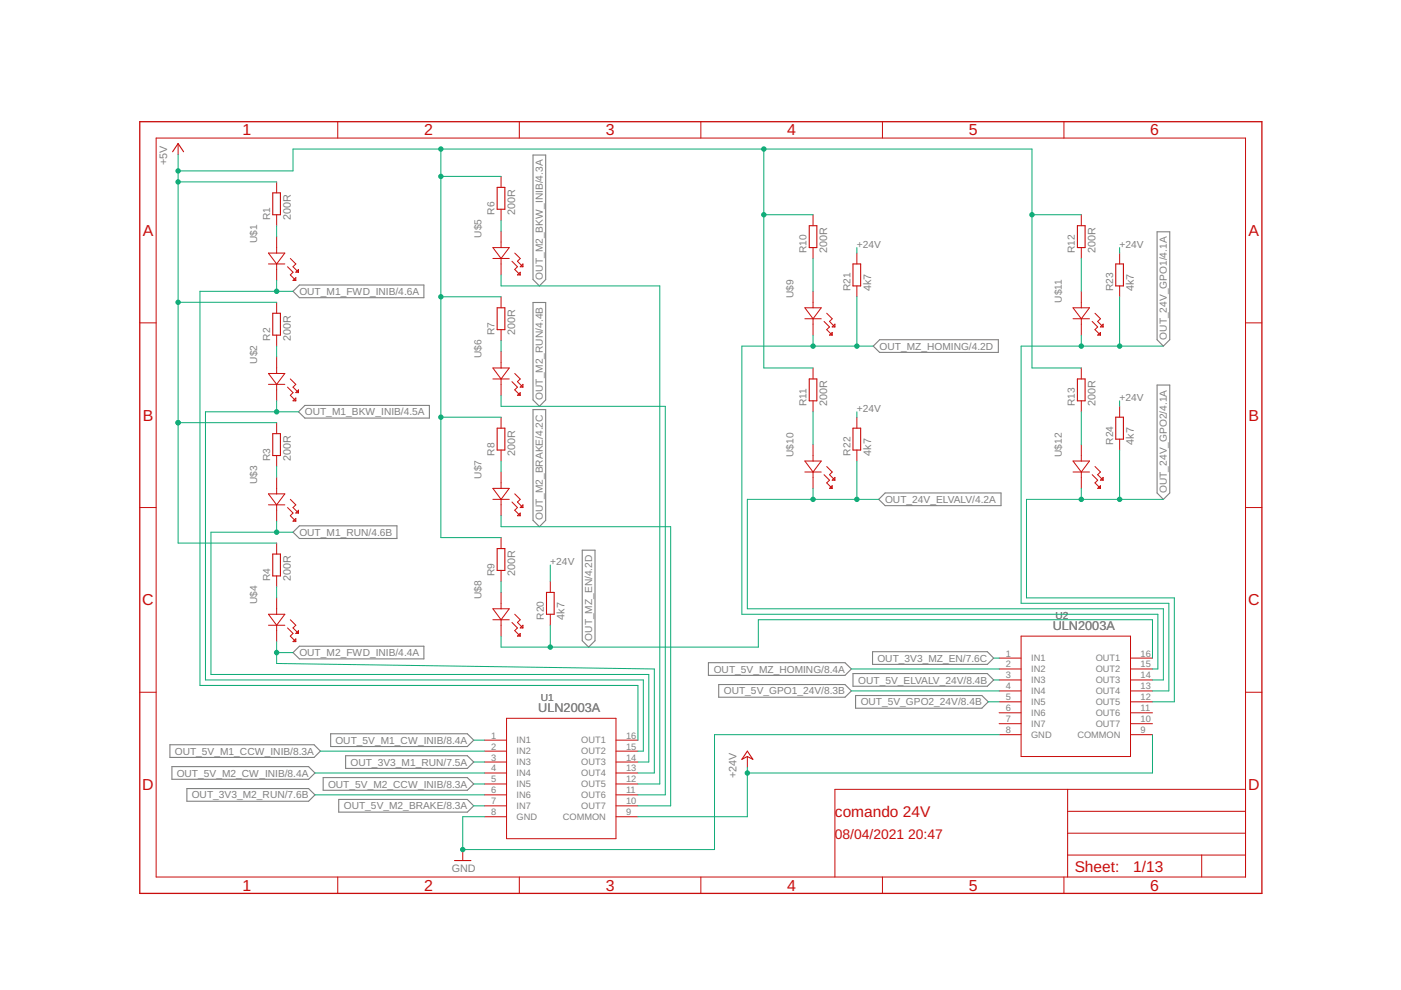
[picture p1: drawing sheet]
<svg xmlns="http://www.w3.org/2000/svg" width="297mm" height="210mm" viewBox="0 0 297 210" stroke-linecap="round" stroke-linejoin="round" font-family="sans-serif">
<g fill="none" stroke="#808080" stroke-width=".23">
<path d="M113 32.9h2.7v26.4l-1.3 1.3-1.4-1.3zM245.3 49.1h2.7v22.9l-1.3 1.4-1.4-1.4zM62.1 61.8l1.4-1.4h26.4v2.7h-26.4zM113 64.1h2.7v20.7l-1.3 1.3-1.4-1.3zM185.1 73.4l1.4-1.4h25.2v2.7h-25.2zM63.3 87.3l1.3-1.3h26.4v2.6h-26.4zM113 86.8h2.7v23.5l-1.3 1.4-1.4-1.4zM245.3 81.6h2.7v22.9l-1.3 1.4-1.4-1.4zM62.1 112.8l1.4-1.3h20.7v2.7h-20.7zM123.4 116.6h2.8v19.2l-1.4 1.4-1.4-1.4zM186.3 105.9l1.4-1.4h24.5v2.7h-24.5zM62.1 138.4l1.4-1.4h26.4v2.7h-26.4z"/>
<path d="M185 138.2h24.3l1.4 1.3-1.4 1.4h-24.3zM36 157.9h30.6l1.3 1.4-1.3 1.3h-30.6zM70.1 155.6h29l1.3 1.3-1.3 1.4h-29zM150.2 140.5h29l1.3 1.3-1.3 1.4h-29zM152.4 145.1h26.8l1.3 1.4-1.3 1.3h-26.8zM180.8 142.8h28.5l1.4 1.4-1.4 1.3h-28.5zM181.4 147.5h26.8l1.3 1.3-1.3 1.4h-26.8zM36.4 162.5h29l1.4 1.4-1.4 1.3h-29zM39.6 167.2h25.8l1.4 1.3-1.4 1.4h-25.8zM68.5 164.9h30.6l1.3 1.3-1.3 1.4h-30.6zM71.8 169.5h27.3l1.3 1.4-1.3 1.3h-27.3zM73.3 160.2h25.8l1.3 1.4-1.3 1.3h-25.8z"/>
</g>
<g fill="none" stroke="#c90d0c" stroke-width=".21">
<path d="M33.1 29.3h231v156.6h-231zM37.8 30.4v2.4M58.7 38.6v2.3M71.6 25.8v3.5M106.2 37.4v2.3M110.1 25.8v3.5M148.6 25.8v3.5M187.1 25.8v3.5M225.6 25.8v3.5M56.9 53.7h3.5l-1.7 2.3zM56.9 56h3.5M58.7 45.5v2.4"/>
<path d="M58.7 50.2v3.5M58.7 56v3.5M61 56.6l1.1 1.1-.5 .6 1.1 1.2M61.6 54.8l1.1 1.2-.6 .6 1.2 1.1M62.1 59.5l.6-.6v.6zM63.3 57.1v.6h-.6zM104.5 52.5h3.5l-1.8 2.3zM104.5 54.8h3.5M106.2 44.4v2.3M106.2 49v3.5M106.2 54.8v3.5M108.5 55.4l1.2 1.2-.6 .5 1.2 1.2"/>
<path d="M109.1 53.7l1.2 1.1-.6 .6 1.2 1.2M109.7 58.3l.6-.6v.6zM110.9 56v.6h-.6zM172.4 45.5v2.4M172.4 52.5v2.3M181.7 53.7v2.3M229.3 45.5v2.4M229.3 52.5v2.3M237.4 53.7v2.3M29.6 68.5h3.5M56.9 79.2h3.5l-1.7 2.3zM58.7 64.1v2.3"/>
<path d="M58.7 71.1v2.3M58.7 75.7v3.5M104.5 78h3.5l-1.8 2.3zM106.2 62.9v2.4M106.2 69.9v2.3M106.2 74.5v3.5M109.1 79.2l1.2 1.1-.6 .6 1.2 1.2M170.6 65.3h3.5l-1.7 2.3zM170.6 67.6h3.5M172.4 61.8v3.5M172.4 67.6v3.5M172.4 78v2.3"/>
<path d="M174.7 68.2l1.2 1.1-.6 .6 1.1 1.2M175.3 66.4l1.1 1.2-.5 .6 1.1 1.1M176.4 70.5v.6h-.5zM177 68.7v.6h-.6zM181.7 60.6v2.3M227.5 65.3h3.5l-1.7 2.3zM227.5 67.6h3.5M229.3 61.8v3.5M229.3 67.6v3.5M229.3 78v2.3M231.6 68.2l1.1 1.1-.5 .6 1.1 1.2M232.2 66.4l1.1 1.2-.6 .6 1.2 1.1"/>
<path d="M232.7 71.1l.6-.6v.6zM233.9 68.7v.6h-.6zM237.4 60.6v2.3M264.1 68.5h3.4M56.9 81.5h3.5M58.7 81.5v3.5M58.7 89.6v2.3M58.7 96.6v2.3M61 82.1l1.1 1.1-.5 .6 1.1 1.2M61.6 80.3l1.1 1.2-.6 .6 1.2 1.1M62.1 85l.6-.6v.6zM63.3 82.7v.5h-.6z"/>
<path d="M104.5 80.3h3.5M106.2 80.3v3.5M106.2 88.5v2.3M106.2 95.4v2.3M108.5 80.9l1.2 1.2-.6 .6 1.2 1.1M109.7 83.8l.6-.6v.6zM110.9 81.5v.6h-.6zM170.6 97.7h3.5l-1.7 2.4zM172.4 85v2.3M172.4 94.3v3.4M175.3 98.9l1.1 1.2-.5 .5 1.1 1.2M181.7 88.5v2.3"/>
<path d="M181.7 95.4v2.3M227.5 97.7h3.5l-1.7 2.4zM229.3 85v2.3M229.3 94.3v3.4M232.2 98.9l1.1 1.2-.6 .5 1.2 1.2M237.4 86.1v2.4M237.4 93.1v2.3M29.6 107.6h3.5M56.9 104.7h3.5l-1.7 2.3zM56.9 107h3.5M58.7 101.2v3.5M58.7 107v3.5"/>
<path d="M58.7 115.1v2.4M61 107.6l1.1 1.2-.5 .5 1.1 1.2M61.6 105.9l1.1 1.1-.6 .6 1.2 1.2M62.1 110.5l.6-.6v.6zM63.3 108.2v.6h-.6zM104.5 103.5h3.5l-1.8 2.4zM104.5 105.9h3.5M106.2 100.1v3.4M106.2 105.9v3.4M106.2 114v2.3M108.5 106.4l1.2 1.2-.6 .6 1.2 1.1M109.1 104.7l1.2 1.2-.6 .5 1.2 1.2"/>
<path d="M109.7 109.3l.6-.5v.5zM110.3 107.6l.6-.6v.6zM170.6 100.1h3.5M172.4 100.1v3.4M174.7 100.6l1.2 1.2-.6 .6 1.1 1.1M175.9 103.5l.5-.5v.5zM177 101.2v.6h-.6zM227.5 100.1h3.5M229.3 100.1v3.4M231.6 100.6l1.1 1.2-.5 .6 1.1 1.1M232.7 103.5l.6-.5v.5zM233.9 101.2v.6h-.6z"/>
<path d="M264.1 107.6h3.4M56.9 130.2h3.5l-1.7 2.4zM56.9 132.6h3.5M58.7 122.1v2.3M58.7 126.8v3.4M58.7 132.6v3.4M61 133.1l1.1 1.2-.5 .6 1.1 1.1M61.6 131.4l1.1 1.2-.6 .5 1.2 1.2M62.1 136l.6-.5v.5zM63.3 133.7v.6h-.6zM104.5 129.1h3.5l-1.8 2.3zM104.5 131.4h3.5"/>
<path d="M106.2 120.9v2.4M106.2 125.6v3.5M106.2 131.4v3.5M108.5 132l1.2 1.1-.6 .6 1.2 1.2M109.1 130.2l1.2 1.2-.6 .6 1.2 1.1M109.7 134.9l.6-.6v.6zM110.3 133.1l.6-.5v.5zM116.7 123.3v2.3M116.7 130.2v2.4M211.8 139.5h4.7M216.5 134.9h23.2v25.5h-23.2zM239.7 139.5h4.6"/>
<path d="M29.6 146.8h3.5M102.7 156.9h4.7M102.7 159.3h4.7M107.4 152.3h23.2v25.5h-23.2zM130.6 156.9h4.7M130.6 159.3h4.7M211.8 141.8h4.7M211.8 144.2h4.7M211.8 146.5h4.7M211.8 148.8h4.7M211.8 151.1h4.7M211.8 153.4h4.7"/>
<path d="M211.8 155.8h4.7M239.7 141.8h4.6M239.7 144.2h4.6M239.7 146.5h4.6M239.7 148.8h4.6M239.7 151.1h4.6M239.7 153.4h4.6M239.7 155.8h4.6M264.1 146.8h3.4M102.7 161.6h4.7M102.7 163.9h4.7M102.7 166.2h4.7"/>
<path d="M102.7 168.5h4.7M102.7 170.9h4.7M102.7 173.2h4.7M130.6 161.6h4.7M130.6 163.9h4.7M130.6 166.2h4.7M130.6 168.5h4.7M130.6 170.9h4.7M130.6 173.2h4.7M158.5 160.4v2.3M226.4 167.4v18.5M226.4 176.7h37.7"/>
<path d="M226.4 172h37.7M264.1 167.4h-87.1v18.5M71.6 185.9v3.5M98.1 180.1v2.4M110.1 185.9v3.5M148.6 185.9v3.5M187.1 185.9v3.5M225.6 185.9v3.5M226.4 181.3h37.7M254.8 181.3v4.6"/>
</g>
<g fill="none" stroke="#c90d0c" stroke-width=".23">
<path d="M36.6 32.2l1.2-1.8 1.1 1.8M105.4 39.7h1.6v4.7h-1.6zM57.8 40.9h1.7v4.6h-1.7zM171.6 47.9h1.6v4.6h-1.6zM180.8 56h1.7v4.6h-1.7zM228.4 47.9h1.7v4.6h-1.7zM236.6 56h1.6v4.6h-1.6zM57.8 66.4h1.7v4.7h-1.7zM105.4 65.3h1.6v4.6h-1.6zM57.8 91.9h1.7v4.7h-1.7zM105.4 90.8h1.6v4.6h-1.6zM171.6 80.3h1.6v4.7h-1.6z"/>
<path d="M180.8 90.8h1.7v4.6h-1.7zM228.4 80.3h1.7v4.7h-1.7zM236.6 88.5h1.6v4.6h-1.6zM57.8 117.5h1.7v4.6h-1.7zM105.4 116.3h1.6v4.6h-1.6zM115.9 125.6h1.6v4.6h-1.6zM158.5 159.3l1.1 1.7-1.1-.6-1.2 .6zM96.4 182.5h3.4"/>
</g>
<path d="M29.6 25.8h237.9v163.6h-237.9z" fill="none" stroke="#c90d0c" stroke-width=".28"/>
<g fill="none" stroke="#0dab76" stroke-width=".21">
<path d="M37.8 32.8v82.3h20.9M37.8 38.6h20.9M37.8 36.2h24.3v-4.6h156.7v46.4h10.5M93.5 37.4h12.7M93.5 31.6v82.4h12.7M161.9 31.6v46.4h10.5M58.7 47.9v2.3M58.7 59.5v2.3M106.2 46.7v2.3M106.2 58.3v2.3h33.7v105.6h-4.6M161.9 45.5h10.5M172.4 54.8v7"/>
<path d="M181.7 52.5v1.2M218.8 45.5h10.5M229.3 54.8v7M237.4 52.5v1.2M37.8 64.1h20.9M58.7 73.4v2.3M62.1 61.8h-19.7v83.5h92.9v11.6M93.5 62.9h12.7M106.2 72.2v2.3M172.4 71.1v2.3M181.7 62.9v10.5M185.1 73.4h-27.8v56.8h88.2v11.6h-1.2"/>
<path d="M229.3 71.1v2.3M237.4 62.9v10.5M246.7 73.4h-30.2v54.5h31.3v18.6h-3.5M37.8 89.6h20.9M58.7 85v2.3M58.7 98.9v2.3M63.3 87.3h-19.7v56.9h92.8v15.1h-1.1M93.5 88.5h12.7M106.2 83.8v2.3h34.9v82.4h-5.8M106.2 97.7v2.4M172.4 87.3v7M181.7 87.3v1.2"/>
<path d="M181.7 97.7v8.2M229.3 87.3v7M237.4 85v1.1M237.4 95.4v10.5M58.7 110.5v2.3M62.1 112.8h-17.4v30.2h92.9v18.6h-2.3M106.2 109.3v2.4h36v59.2h-6.9M116.7 119.8v3.5M172.4 103.5v2.4M186.3 105.9h-27.8v23.2h88.2v15.1h-2.4M229.3 103.5v2.4M246.7 105.9h-29.1v20.9h31.4v22h-4.7"/>
<path d="M58.7 124.4v2.4M58.7 136v4.7l80 1.1v22.1h-3.4M58.7 138.4h3.4M106.2 123.3v2.3M106.2 134.9v2.3h54.6v-5.8h83.5v8.1M116.7 132.6v4.6M210.7 139.5h1.1M67.9 159.3h34.8M100.4 156.9h2.3M180.5 141.8h31.3M180.5 146.5h31.3M209.5 148.8h2.3"/>
<path d="M210.7 144.2h1.1M211.8 155.8h-60.3v24.3h-53.4v-6.9h4.6M244.3 155.8v8.1h-85.8M66.8 163.9h35.9M66.8 168.5h35.9M100.4 161.6h2.3M100.4 166.2h2.3M100.4 170.9h2.3M158.5 162.7v10.5h-23.2"/>
</g>
<g fill="#0dab76" stroke="#0dab76" stroke-width=".21">
<circle cx="37.8" cy="38.6" r=".47"/>
<circle cx="37.8" cy="89.6" r=".47"/>
<circle cx="161.9" cy="45.5" r=".47"/>
<circle cx="93.5" cy="31.6" r=".47"/>
<circle cx="93.5" cy="88.5" r=".47"/>
<circle cx="93.5" cy="62.9" r=".47"/>
<circle cx="37.8" cy="64.1" r=".47"/>
<circle cx="218.8" cy="45.5" r=".47"/>
<circle cx="161.9" cy="31.6" r=".47"/>
<circle cx="93.5" cy="37.4" r=".47"/>
<circle cx="37.8" cy="36.2" r=".47"/>
<circle cx="98.1" cy="180.1" r=".47"/>
<circle cx="58.7" cy="61.8" r=".47"/>
<circle cx="58.7" cy="87.3" r=".47"/>
<circle cx="58.7" cy="112.8" r=".47"/>
<circle cx="58.7" cy="138.4" r=".47"/>
<circle cx="116.7" cy="137.2" r=".47"/>
<circle cx="172.4" cy="73.4" r=".47"/>
<circle cx="181.7" cy="73.4" r=".47"/>
<circle cx="172.4" cy="105.9" r=".47"/>
<circle cx="181.7" cy="105.9" r=".47"/>
<circle cx="229.3" cy="73.4" r=".47"/>
<circle cx="237.4" cy="73.4" r=".47"/>
<circle cx="229.3" cy="105.9" r=".47"/>
<circle cx="237.4" cy="105.9" r=".47"/>
<circle cx="158.5" cy="163.9" r=".47"/>
</g>
<g font-size="3.4" fill="#c90d0c">
<text x="51.4" y="28.7">1</text>
<text x="89.9" y="28.7">2</text>
<text x="128.4" y="28.7">3</text>
<text x="166.9" y="28.7">4</text>
<text x="205.4" y="28.7">5</text>
<text x="243.9" y="28.7">6</text>
<text x="30.3" y="50">A</text>
<text x="264.7" y="50">A</text>
<text x="30.3" y="89.2">B</text>
<text x="264.7" y="89.2">B</text>
<text x="30.2" y="128.4">C</text>
<text x="264.6" y="128.4">C</text>
<text x="30.2" y="167.5">D</text>
<text x="264.6" y="167.5">D</text>
<text x="51.4" y="188.9">1</text>
<text x="89.9" y="188.9">2</text>
<text x="128.4" y="188.9">3</text>
<text x="166.9" y="188.9">4</text>
<text x="205.4" y="188.9">5</text>
<text x="243.9" y="188.9">6</text>
</g>
<g font-size="3.3" fill="#c90d0c">
<text x="177" y="173.2">comando 24V</text>
<text x="227.9" y="184.9">Sheet:</text>
<text x="240.3" y="184.8">1/13</text>
</g>
<g font-size="2.9" fill="#c90d0c">
<text x="177" y="177.8">08/04/2021</text>
<text x="192.5" y="177.8">20:47</text>
</g>
<g font-size="2.7" fill="#808080">
<text x="223.2" y="133.5">ULN2003A</text>
<text x="114.1" y="150.9">ULN2003A</text>
</g>
<g font-size="2.3" fill="#808080">
<text x="35.4" y="35.1" transform="rotate(-90 35.4 35.1)">+5V</text>
<text x="61.7" y="46.7" transform="rotate(-90 61.7 46.7)">200R</text>
<text x="109.2" y="45.5" transform="rotate(-90 109.2 45.5)">200R</text>
<text x="175.4" y="53.6" transform="rotate(-90 175.4 53.6)">200R</text>
<text x="232.3" y="53.6" transform="rotate(-90 232.3 53.6)">200R</text>
<text x="184.7" y="61.8" transform="rotate(-90 184.7 61.8)">4k7</text>
<text x="240.4" y="61.8" transform="rotate(-90 240.4 61.8)">4k7</text>
<text x="109.2" y="71.1" transform="rotate(-90 109.2 71.1)">200R</text>
<text x="61.7" y="72.2" transform="rotate(-90 61.7 72.2)">200R</text>
<text x="175.4" y="86.1" transform="rotate(-90 175.4 86.1)">200R</text>
<text x="232.3" y="86.1" transform="rotate(-90 232.3 86.1)">200R</text>
<text x="240.4" y="94.3" transform="rotate(-90 240.4 94.3)">4k7</text>
<text x="61.7" y="97.7" transform="rotate(-90 61.7 97.7)">200R</text>
<text x="109.2" y="96.6" transform="rotate(-90 109.2 96.6)">200R</text>
<text x="184.7" y="96.6" transform="rotate(-90 184.7 96.6)">4k7</text>
<text x="61.7" y="123.3" transform="rotate(-90 61.7 123.3)">200R</text>
<text x="109.2" y="122.1" transform="rotate(-90 109.2 122.1)">200R</text>
<text x="119.7" y="131.4" transform="rotate(-90 119.7 131.4)">4k7</text>
<text x="156.1" y="165.1" transform="rotate(-90 156.1 165.1)">+24V</text>
<text x="95.8" y="184.8">GND</text>
</g>
<g font-size="2.2" fill="#808080">
<text x="57.3" y="46.7" transform="rotate(-90 57.3 46.7)">R1</text>
<text x="104.9" y="45.5" transform="rotate(-90 104.9 45.5)">R6</text>
<text x="54.5" y="51.6" transform="rotate(-90 54.5 51.6)">U$1</text>
<text x="102.1" y="50.4" transform="rotate(-90 102.1 50.4)">U$5</text>
<text x="171" y="53.6" transform="rotate(-90 171 53.6)">R10</text>
<text x="181.7" y="52.5">+24V</text>
<text x="227.9" y="53.6" transform="rotate(-90 227.9 53.6)">R12</text>
<text x="237.4" y="52.5">+24V</text>
<text x="115.1" y="59.3" transform="rotate(-90 115.1 59.3)">OUT_M2_BKW_INIB/4.3A</text>
<text x="63.5" y="62.5">OUT_M1_FWD_INIB/4.6A</text>
<text x="168.2" y="63.2" transform="rotate(-90 168.2 63.2)">U$9</text>
<text x="180.3" y="61.8" transform="rotate(-90 180.3 61.8)">R21</text>
<text x="225.1" y="64.2" transform="rotate(-90 225.1 64.2)">U$11</text>
<text x="236" y="61.8" transform="rotate(-90 236 61.8)">R23</text>
<text x="104.9" y="71.1" transform="rotate(-90 104.9 71.1)">R7</text>
<text x="54.5" y="77.1" transform="rotate(-90 54.5 77.1)">U$2</text>
<text x="57.3" y="72.2" transform="rotate(-90 57.3 72.2)">R2</text>
<text x="102.1" y="75.9" transform="rotate(-90 102.1 75.9)">U$6</text>
<text x="186.5" y="74.1">OUT_MZ_HOMING/4.2D</text>
<text x="247.4" y="72" transform="rotate(-90 247.4 72)">OUT_24V_GPO1/4.1A</text>
<text x="64.6" y="88.1">OUT_M1_BKW_INIB/4.5A</text>
<text x="115.1" y="84.8" transform="rotate(-90 115.1 84.8)">OUT_M2_RUN/4.4B</text>
<text x="171" y="86.1" transform="rotate(-90 171 86.1)">R11</text>
<text x="181.7" y="87.3">+24V</text>
<text x="227.9" y="86.1" transform="rotate(-90 227.9 86.1)">R13</text>
<text x="237.4" y="85">+24V</text>
<text x="236" y="94.3" transform="rotate(-90 236 94.3)">R24</text>
<text x="57.3" y="97.7" transform="rotate(-90 57.3 97.7)">R3</text>
<text x="102.1" y="101.5" transform="rotate(-90 102.1 101.5)">U$7</text>
<text x="104.9" y="96.6" transform="rotate(-90 104.9 96.6)">R8</text>
<text x="168.2" y="96.9" transform="rotate(-90 168.2 96.9)">U$10</text>
<text x="180.3" y="96.6" transform="rotate(-90 180.3 96.6)">R22</text>
<text x="225.1" y="96.9" transform="rotate(-90 225.1 96.9)">U$12</text>
<text x="54.5" y="102.6" transform="rotate(-90 54.5 102.6)">U$3</text>
<text x="187.7" y="106.6">OUT_24V_ELVALV/4.2A</text>
<text x="247.4" y="104.5" transform="rotate(-90 247.4 104.5)">OUT_24V_GPO2/4.1A</text>
<text x="63.5" y="113.6">OUT_M1_RUN/4.6B</text>
<text x="115.1" y="110.3" transform="rotate(-90 115.1 110.3)">OUT_M2_BRAKE/4.2C</text>
<text x="116.7" y="119.8">+24V</text>
<text x="57.3" y="123.3" transform="rotate(-90 57.3 123.3)">R4</text>
<text x="104.9" y="122.1" transform="rotate(-90 104.9 122.1)">R9</text>
<text x="54.5" y="128.2" transform="rotate(-90 54.5 128.2)">U$4</text>
<text x="102.1" y="127" transform="rotate(-90 102.1 127)">U$8</text>
<text x="115.3" y="131.4" transform="rotate(-90 115.3 131.4)">R20</text>
<text x="223.8" y="131.2">U2</text>
<text x="125.6" y="135.9" transform="rotate(-90 125.6 135.9)">OUT_MZ_EN/4.2D</text>
<text x="63.5" y="139.1">OUT_M2_FWD_INIB/4.4A</text>
<text x="151.3" y="142.6">OUT_5V_MZ_HOMING/8.4A</text>
<text x="186" y="140.3">OUT_3V3_MZ_EN/7.6C</text>
<text x="114.7" y="148.6">U1</text>
<text x="153.5" y="147.2">OUT_5V_GPO1_24V/8.3B</text>
<text x="182" y="144.9">OUT_5V_ELVALV_24V/8.4B</text>
<text x="182.5" y="149.6">OUT_5V_GPO2_24V/8.4B</text>
<text x="37.1" y="160">OUT_5V_M1_CCW_INIB/8.3A</text>
<text x="71.1" y="157.7">OUT_5V_M1_CW_INIB/8.4A</text>
<text x="37.5" y="164.6">OUT_5V_M2_CW_INIB/8.4A</text>
<text x="69.6" y="167">OUT_5V_M2_CCW_INIB/8.3A</text>
<text x="74.3" y="162.3">OUT_3V3_M1_RUN/7.5A</text>
<text x="40.7" y="169.3">OUT_3V3_M2_RUN/7.6B</text>
<text x="72.9" y="171.6">OUT_5V_M2_BRAKE/8.3A</text>
</g>
<g font-size="2" fill="#808080">
<text x="213.2" y="139.2">1</text>
<text x="213.2" y="141.5">2</text>
<text x="213.2" y="143.8">3</text>
<text x="218.6" y="140.2">IN1</text>
<text x="218.6" y="142.5">IN2</text>
<text x="232.3" y="142.5">OUT2</text>
<text x="232.3" y="140.2">OUT1</text>
<text x="241.8" y="143.8">14</text>
<text x="241.8" y="141.5">15</text>
<text x="241.8" y="139.2">16</text>
<text x="213.2" y="146.2">4</text>
<text x="213.2" y="148.5">5</text>
<text x="218.6" y="144.9">IN3</text>
<text x="218.6" y="147.2">IN4</text>
<text x="218.6" y="149.5">IN5</text>
<text x="232.3" y="149.5">OUT5</text>
<text x="232.3" y="147.2">OUT4</text>
<text x="232.3" y="144.9">OUT3</text>
<text x="241.8" y="148.5">12</text>
<text x="241.8" y="146.2">13</text>
<text x="213.2" y="150.8">6</text>
<text x="213.2" y="153.1">7</text>
<text x="213.2" y="155.4">8</text>
<text x="218.6" y="151.8">IN6</text>
<text x="218.6" y="154.1">IN7</text>
<text x="232.3" y="154.1">OUT7</text>
<text x="232.3" y="151.8">OUT6</text>
<text x="241.8" y="155.4">9</text>
<text x="241.8" y="153.1">10</text>
<text x="241.8" y="150.8">11</text>
<text x="104.2" y="156.6">1</text>
<text x="104.2" y="158.9">2</text>
<text x="104.2" y="161.2">3</text>
<text x="109.5" y="157.6">IN1</text>
<text x="109.5" y="159.9">IN2</text>
<text x="123.2" y="160">OUT2</text>
<text x="123.2" y="157.6">OUT1</text>
<text x="132.7" y="161.2">14</text>
<text x="132.7" y="158.9">15</text>
<text x="132.7" y="156.6">16</text>
<text x="218.6" y="156.5">GND</text>
<text x="228.4" y="156.5">COMMON</text>
<text x="104.2" y="163.6">4</text>
<text x="104.2" y="165.9">5</text>
<text x="109.5" y="162.3">IN3</text>
<text x="109.5" y="164.6">IN4</text>
<text x="109.5" y="166.9">IN5</text>
<text x="123.2" y="166.9">OUT5</text>
<text x="123.2" y="164.6">OUT4</text>
<text x="123.2" y="162.3">OUT3</text>
<text x="132.7" y="165.9">12</text>
<text x="132.7" y="163.6">13</text>
<text x="104.2" y="168.2">6</text>
<text x="104.2" y="170.5">7</text>
<text x="104.2" y="172.8">8</text>
<text x="109.5" y="169.2">IN6</text>
<text x="109.5" y="171.5">IN7</text>
<text x="109.5" y="173.9">GND</text>
<text x="119.3" y="173.9">COMMON</text>
<text x="123.2" y="171.6">OUT7</text>
<text x="123.2" y="169.2">OUT6</text>
<text x="132.7" y="172.8">9</text>
<text x="132.7" y="170.5">10</text>
<text x="132.7" y="168.2">11</text>
</g>
</svg>
